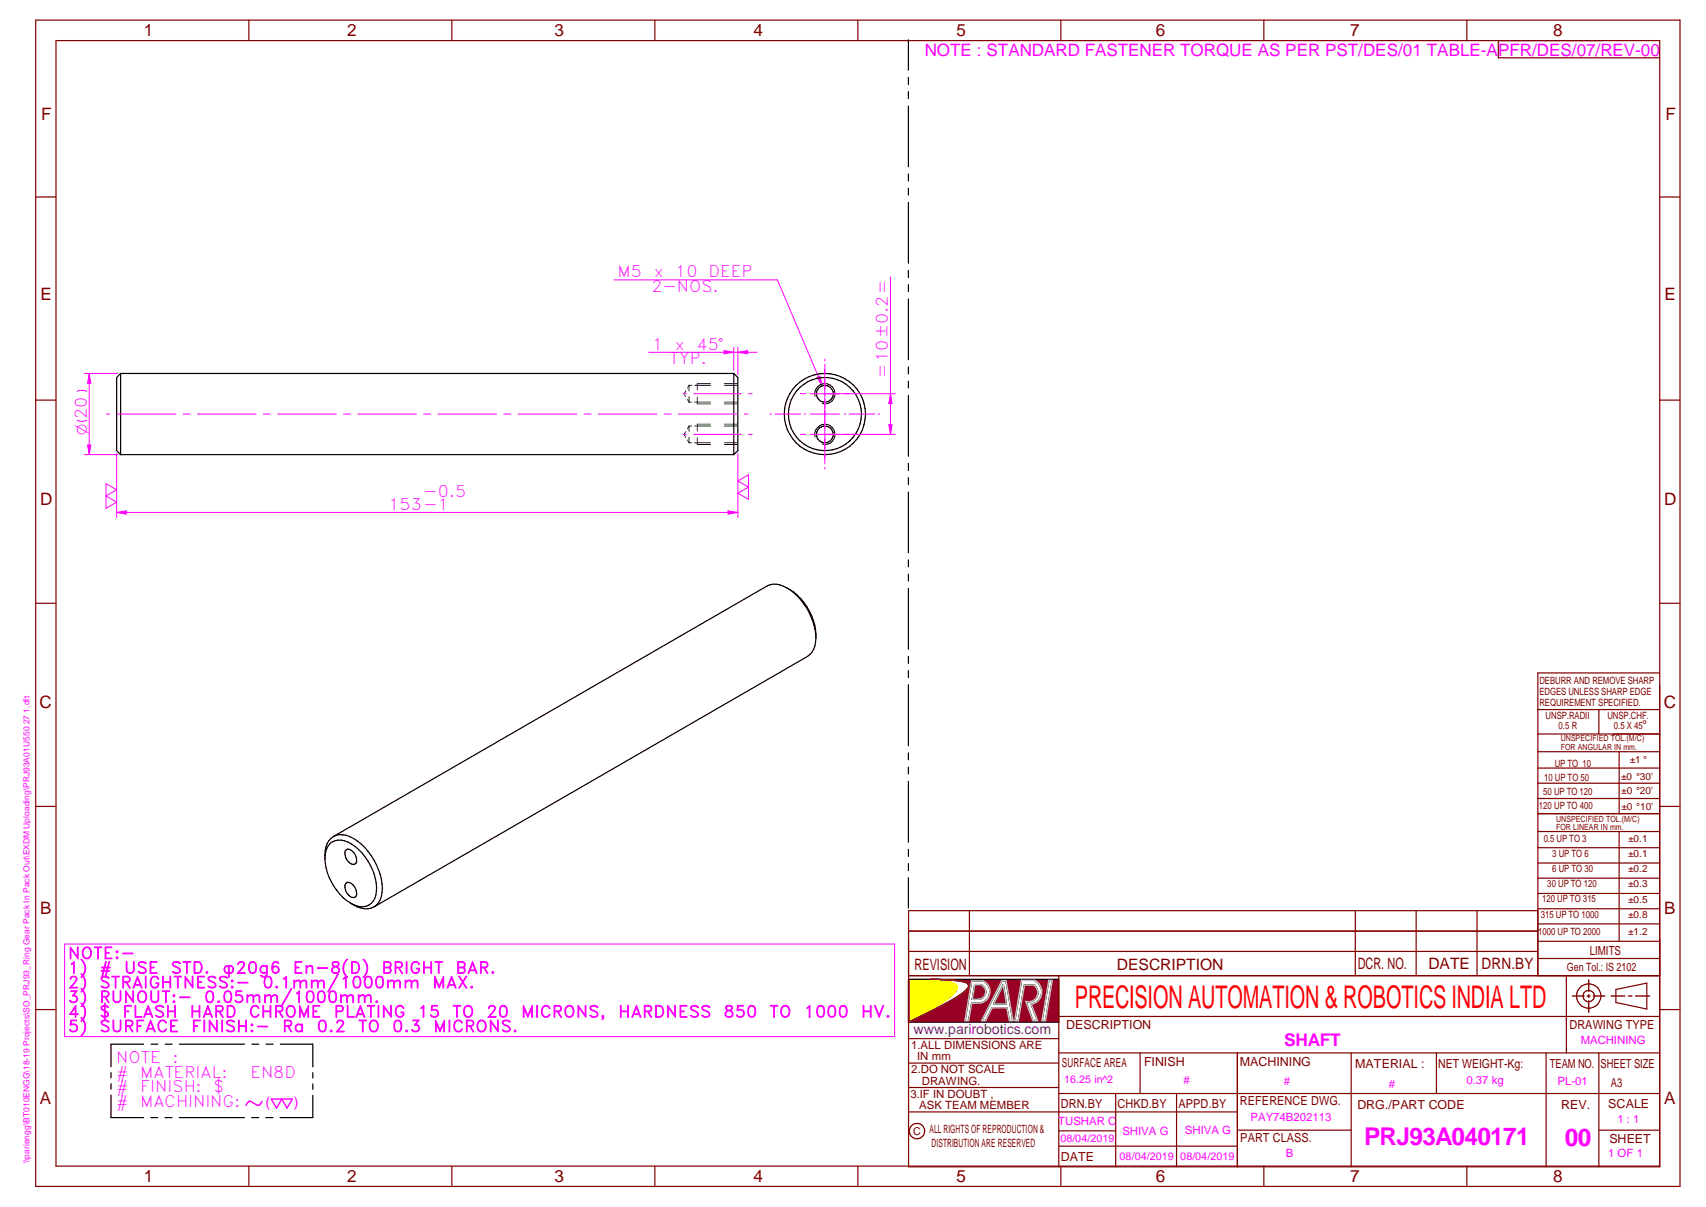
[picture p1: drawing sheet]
<svg xmlns="http://www.w3.org/2000/svg" width="420mm" height="297mm" viewBox="0 0 420 297" stroke-linecap="round" stroke-linejoin="round" font-family="sans-serif">
<path d="M239.3 241.4h2.8a2.91 2.91 0 0 1 1.7 2.9 2.91 2.91 0 0 1-2.2 2.5l-2.3 .1-.7 4.3h-1zM246.7 241.3h1.1l1.7 9.9h-.9l-.6-3.2h-3.7l-1.5 3.2h-1zM251.6 241.3h3.2a3.2 3.2 0 0 1 1.7 3.2 3.2 3.2 0 0 1-2.5 2.7l1.6 4h-1.2l-1.8-4.8a2.25 2.25 0 0 0 2.8-1.1 2.25 2.25 0 0 0-.8-2.9h-2.3l-1.5 8.8h-.9zM258.3 241.3h.9l-1.7 9.9h-.9z" fill="none" stroke="#991b1e" stroke-width=".34"/>
<path d="M240.1 242.3h1.4a1.85 1.85 0 0 1 1.2 2 1.85 1.85 0 0 1-1.7 1.6h-1.5z" fill-rule="evenodd" fill="#990026"/>
<path d="M240.1 242.3h1.4a1.85 1.85 0 0 1 1.2 2 1.85 1.85 0 0 1-1.7 1.6h-1.5z" fill="none" stroke="#991b1e" stroke-width=".34"/>
<path d="M247.1 242.4l.8 4.7h-3.2z" fill="#990026"/>
<path d="M247.1 242.4l.8 4.7h-3.2z" fill="none" stroke="#991b1e" stroke-width=".34"/>
<path d="M238.4 242.1l-.2-.1a28.1 28.1 0 0 0-8.9-1l5.2 .9a1.32 1.32 0 0 1 1.2 1 1.32 1.32 0 0 1-.6 1.4l-3.3 2.5-8 4.7 5.6-2.7 5.3-2.8a10.3 10.3 0 0 0 3.9-3.3l-.2-.6M239.3 241.4h2.8a2.91 2.91 0 0 1 1.7 2.9 2.91 2.91 0 0 1-2.2 2.5l-2.3 .1-.7 4.3h-1zM240.1 242.3h1.4a1.85 1.85 0 0 1 1.2 2 1.85 1.85 0 0 1-1.7 1.6h-1.5zM246.7 241.3h1.1l1.7 9.9h-.9l-.6-3.2h-3.7l-1.5 3.2h-1zM247.1 242.4l.8 4.7h-3.2zM251.6 241.3h3.2a3.2 3.2 0 0 1 1.7 3.2 3.2 3.2 0 0 1-2.5 2.7l1.6 4h-1.2l-1.8-4.8a2.25 2.25 0 0 0 2.8-1.1 2.25 2.25 0 0 0-.8-2.9h-2.3l-1.5 8.8h-.9zM258.3 241.3h.9l-1.7 9.9h-.9z" fill="none" stroke="#000" stroke-width=".34"/>
<circle cx="238.4" cy="242.1" r=".17" fill="#000"/>
<path d="M240.1 242.3h1.4a1.85 1.85 0 0 1 1.2 2 1.85 1.85 0 0 1-1.7 1.6h-1.5zM247.1 242.4l.8 4.7h-3.2z" fill="none" stroke="#c0c0c0" stroke-width=".34"/>
<path d="M223.8 241h5.5l4.1 .6a2.41 2.41 0 0 1 2.3 1.4v.1a7.3 7.3 0 0 1-3.4 3.4l-8.5 5z" fill-rule="evenodd" fill="#ff0"/>
<path d="M223.8 241h5.5l5.2 .9a1.23 1.23 0 0 1 1.1 1.6l-1.3 1.5-2.5 1.8-8 4.7z" fill="none" stroke="#f1eb1f" stroke-width=".34"/>
<path d="M229.3 241l3.6 .5 2 .5a1.06 1.06 0 0 1 .8 .8 1.06 1.06 0 0 1-.3 1l-.9 1.1-3.5 2.5-7.2 4.1" fill="none" stroke="#ff0" stroke-width=".34"/>
<path d="M223.8 241v10.5" fill="none" stroke="#000" stroke-width=".34"/>
<path d="M223.8 241v10.5" fill="none" stroke="#000" stroke-width=".3"/>
<path d="M229.3 241l7.2 .4 1.7 .5 .3 .3 .1 .5-1.1 1.4-2.4 1.6-5.6 3.1-5.7 2.7h37v-10.5zM239.3 241.4h2.8a2.91 2.91 0 0 1 1.7 2.9 2.91 2.91 0 0 1-2.2 2.5l-2.3 .1-.7 4.3h-1zM251.6 241.3h3.2a3.2 3.2 0 0 1 1.7 3.2 3.2 3.2 0 0 1-2.5 2.7l1.6 4h-1.2l-1.8-4.8a2.25 2.25 0 0 0 2.8-1.1 2.25 2.25 0 0 0-.8-2.9h-2.3l-1.5 8.8h-.9zM258.3 241.3h.9l-1.7 9.9h-.9zM246.7 241.3h1.1l1.7 9.9h-.9l-.6-3.2h-3.7l-1.5 3.2h-1z" fill-rule="evenodd" fill="#990026"/>
<path d="M223.8 241h37v10.5h-37" fill="none" stroke="#000" stroke-width=".3"/>
<path d="M229.3 241h1a24.8 24.8 0 0 1 7.9 1l.2 .1" fill="none" stroke="#991b1e" stroke-width=".34"/>
<circle cx="238.4" cy="242.1" r=".17" fill="#991b1e"/>
<path d="M223.8 251.5l6.1-2.9 6.1-3.4-4.9 2.7zM229.3 241l2.9 .1a15.2 15.2 0 0 1 6.1 .9l.3 .4M236.8 244.6l-.8 .6M237.5 244.1l-.7 .5M238.1 243.5l-.6 .6M238.5 242.1l.1 .4M238.6 242.4l-.4 1M238.6 242.7l-.3 .6-.8 .8" fill="none" stroke="#991b1e" stroke-width=".34"/>
<path d="M239.3 241.4h2.8a2.91 2.91 0 0 1 1.7 2.9 2.91 2.91 0 0 1-2.2 2.5l-2.3 .1-.7 4.3h-1zM246.7 241.3h1.1l1.7 9.9h-.9l-.6-3.2h-3.7l-1.5 3.2h-1zM251.6 241.3h3.2a3.2 3.2 0 0 1 1.7 3.2 3.2 3.2 0 0 1-2.5 2.7l1.6 4h-1.2l-1.8-4.8a2.25 2.25 0 0 0 2.8-1.1 2.25 2.25 0 0 0-.8-2.9h-2.3l-1.5 8.8h-.9zM258.3 241.3h.9l-1.7 9.9h-.9z" fill="none" stroke="#c0c0c0" stroke-width=".34"/>
<g fill="none" stroke="#800000" stroke-width=".3">
<path d="M8.8 5h405v287h-405zM61.3 5v5M111.3 5v5M161.3 5v5M211.3 5v5M261.3 5v5M311.3 5v5M361.3 5v5M369 10v4.2h39.8M8.8 48.5h5M408.8 48.5h5M8.8 98.5h5"/>
<path d="M408.8 98.5h5M8.8 148.5h5M408.8 148.5h5M378.7 174.6h30.1M393.8 174.6v6M408.8 165.6h-30.1v74.5M8.8 198.5h5M378.7 185h30.1M378.7 189h30.1M378.7 192.7h30.1M378.7 196.5h30.1M378.7 180.6h30.1"/>
<path d="M398.8 185v15.2M408.8 198.5h5M378.7 200.2h30.1M378.7 204.6h30.1M378.7 208.6h30.1M378.7 212.4h30.1M378.7 216.1h30.1M378.7 219.9h30.1M398.8 204.6v27M223.8 229.2h154.9M223.8 234.1h154.9M238.7 224.1v16"/>
<path d="M333.8 224.1v16M348.8 224.1v16M363.8 224.1v16M378.7 224.1h-154.9v63h185v-277.1h-395v277h395M378.7 223.6h30.1M378.7 227.4h30.1M378.7 231.6h30.1M378.7 235.9h30.1M8.8 248.5h5M223.8 255.6h37M223.8 240.1h185M260.8 240.1v47"/>
<path d="M260.8 250.1h148M260.8 259.1h148M280.8 259.1v10M304.7 259.1v28M332.8 259.1v28M353.8 259.1v10M380.8 259.1v28M385.8 240.1v19M393.8 259.1v28M398 243.5l7.6-1.6v6.4l-7.6-1.6zM408.8 248.5h5M223.8 273.6h80.9"/>
<path d="M223.8 267.6h37M223.8 261.6h37M260.8 278.3h14M260.8 269.1h148M274.8 269.1v18M289.8 269.1v18M304.7 278.1h28.1M393.8 278.1h15M61.3 287v5M111.3 287v5M161.3 287v5M211.3 287v5"/>
<path d="M260.8 282.1h43.9M261.3 287v5M311.3 287v5M361.3 287v5"/>
<circle cx="391.3" cy="245.1" r="2.99"/>
<circle cx="391.3" cy="245.1" r="1.39"/>
<circle cx="225.8" cy="278.3" r="1.9"/>
</g>
<path d="M387.3 245.1h2.8M390.9 245.1h.7M391.3 241.1v2.9M391.3 244.8v.7M391.3 246.3v2.8M392.4 245.1h2.9M396.8 245.1h3.4M401.1 245.1h.8M402.8 245.1h3.5" fill="none" stroke="#800000" stroke-width=".34"/>
<g fill="none" stroke="#000" stroke-width=".3">
<path d="M223.7 9.8v7.5M223.7 19v1.8M223.7 22.6v1.7M223.7 26.1v14.9M223.7 42.8v1.7M223.7 46.3v1.7M223.7 49.8v15M223.7 66.5v1.8M223.7 70.1v1.7M223.7 73.6v14.9M29.7 91.9v20M29.7 91.9l-1 1v18l1 1"/>
<path d="M29.7 91.9h151M180.7 91.9l1 1v18l-1 1M180.7 91.9v20M223.7 90.3v1.7M223.7 93.8v1.7M223.7 97.3v15M29.7 111.9h151M223.7 114v1.8M223.7 117.6v1.7M223.7 121.1v14.9M223.7 137.8v1.7M223.7 141.3v1.7"/>
<path d="M223.7 144.8v15M223.7 161.5v1.7M223.7 165.1v1.7M223.7 168.5v15M223.7 185.3v1.7M223.7 188.8v1.7M223.7 192.3v15M223.7 209v1.7M223.7 212.6v1.6M223.7 216v7.5M35.4 257h-8.1v5.5M37.2 257h1.7"/>
<path d="M40.7 257h1.7M44.2 257h16M62 257h1.7M65.5 257h1.8M69 257h8v5.6M27.3 269.5v5.5h8M27.3 263.9v1.4M27.3 266.7v1.4M37.2 275h1.7M40.6 275h1.8M44.1 275h16.1M62 275h1.7"/>
<path d="M65.5 275h1.7M77 269.5v5.5h-8M77 264v1.3M77 266.7v1.4"/>
</g>
<g fill="none" stroke="#f0f" stroke-width=".25">
<path d="M168.2 96.9h.9M170.8 96.9h11.8M184.4 96.9h.8M26.2 101.9h.8M28.7 111.6v15.7M28.9 101.9h14.4M45.1 101.9h1.7M48.6 101.9h14.5M64.8 101.9h1.7M68.4 101.9h14.4M84.6 101.9h1.7M88.1 101.9h14.5"/>
<path d="M104.3 101.9h1.7M107.9 101.9h14.4M124.1 101.9h1.7M127.6 101.9h14.5M143.8 101.9h1.8M147.4 101.9h14.4M163.6 101.9h1.7M167.1 101.9h14.5M168.2 106.9h.9M170.8 106.9h11.8M181.7 111.6v15.7M183.3 101.9h.9"/>
<path d="M184.4 106.9h.8M28.7 126.1l2.4-.4v.8zM15.9 232.3h204.4v22.8h-204.4z"/>
</g>
<g fill="none" stroke="#008000" stroke-width=".25">
<path d="M168.9 96.2l-.4 .7 .4 .7M169.3 98.3l.4 .7M169.7 94.8v1.4M169.7 97.6v1.4M169.7 99h.6M169.7 94.8h.7M169.7 94.8l-.4 .7M171.1 99h3.9M171.1 94.8h3.9M171.7 97.7v1.7h3.3M175 94.4h-3.3v1.6M178.4 99h3.3"/>
<path d="M178.4 99.4h3.3M178.4 94.4h3.3M178.4 94.8h3.3M168.9 106.2l-.4 .7 .4 .7M169.3 108.3l.4 .7M169.7 104.9v1.3M169.7 107.6v1.4M169.7 109h.6M169.7 104.9h.7M169.7 104.9l-.4 .6M171.1 109h3.9M171.1 104.9h3.9"/>
<path d="M171.7 107.7v1.7h3.3M175 104.4h-3.3v1.6M178.4 109h3.3M178.4 109.4h3.3M178.4 104.4h3.3M178.4 104.9h3.3"/>
</g>
<path d="M28.7 126.1l2.4-.4v.8z" fill="#f0f"/>
<path d="M179.3 125.7l2.4 .4-2.4 .4z" fill="none" stroke="#f0f" stroke-width=".25"/>
<path d="M179.3 125.7l2.4 .4-2.4 .4z" fill="#f0f"/>
<path d="M19 96.3a2.89 2.89 0 0 1 2.4 0M20.8 91.9h8.2M22 91.9l.4 2.4h-.8zM19 103.4a2.52 2.52 0 0 0 2.4 0M20.8 111.9h8.2M28.7 126.1h153" fill="none" stroke="#f0f" stroke-width=".25"/>
<path d="M22 91.9l.4 2.4h-.8z" fill="#f0f"/>
<path d="M21.6 109.5h.8l-.4 2.4z" fill="none" stroke="#f0f" stroke-width=".25"/>
<path d="M21.6 109.5h.8l-.4 2.4z" fill="#f0f"/>
<path d="M22 91.9v20M180.7 85.5v5.7M181.7 85.5v6.7M181.7 86.7l2.4-.4v.8z" fill="none" stroke="#f0f" stroke-width=".25"/>
<path d="M181.7 86.7l2.4-.4v.8z" fill="#f0f"/>
<path d="M178.3 86.3l2.4 .4-2.4 .4z" fill="none" stroke="#f0f" stroke-width=".25"/>
<path d="M178.3 86.3l2.4 .4-2.4 .4z" fill="#f0f"/>
<path d="M191.5 68.9l11 26.1M159.8 86.7h26.7M26.1 119l2.6 1.5-2.6 1.5 2.6 1.6-2.6 1.5zM181.7 118.4l2.7-1.6v6.1l-2.7-1.5 2.7-1.5z" fill="none" stroke="#f0f" stroke-width=".25"/>
<path d="M201.2 92.9l.8-.3 .5 2.4z" fill="#f0f"/>
<path d="M151.2 68.9h40.3M201.2 92.9l.8-.3 .5 2.4zM199.5 106.9h7.2M203.1 103.3v7.2" fill="none" stroke="#f0f" stroke-width=".25"/>
<path d="M64.5 271l-.2 .5a.75 .75 0 0 1-1.1 .4l-1.2-.8a.59 .59 0 0 0-.9 .2l-.5 .7M66.8 270.5h5.2l-1.3 2.2-1.3-2.2-1.3 2.2z" fill="none" stroke="#f0f" stroke-width=".34"/>
<g fill="none" stroke="#000" stroke-width=".3">
<circle cx="203.1" cy="96.9" r="2.08"/>
<circle cx="203.1" cy="106.9" r="2.08"/>
<circle cx="203.2" cy="101.9" r="9"/>
<circle cx="203.2" cy="101.9" r="10"/>
</g>
<path d="M200.7 97.5a2.5 2.5 0 0 1 2.2-3.1 2.5 2.5 0 0 1 2.7 2.7 2.5 2.5 0 0 1-3.1 2.2M200.7 107.6a2.49 2.49 0 0 1 2.2-3.2 2.49 2.49 0 0 1 2.7 2.7 2.49 2.49 0 0 1-3.1 2.2" fill="none" stroke="#000" stroke-width=".25"/>
<path d="M208.1 106.9h.8" fill="none" stroke="#f0f" stroke-width=".25"/>
<path d="M203.1 101.1v.8" fill="none" stroke="#f0f" stroke-width=".25"/>
<path d="M197.3 106.9h.9" fill="none" stroke="#f0f" stroke-width=".25"/>
<path d="M203.1 111.9v.8" fill="none" stroke="#f0f" stroke-width=".25"/>
<g fill="none" stroke="#f0f" stroke-width=".25">
<path d="M199.5 96.9h7.2M203.1 88.4v.4M203.1 89.6v15.9M189.6 101.9h.5M190.9 101.9h6.3M198 101.9h.4M199.5 101.9h7.2M203.1 106.7v.4M203.1 107.9v6.3M203.1 115v.4M208 101.9h.3M209.2 101.9h6.2"/>
<path d="M216.3 101.9h.4"/>
</g>
<path d="M208.1 96.9h.8" fill="none" stroke="#f0f" stroke-width=".25"/>
<path d="M203.1 90.9v.1M203.1 91.1v.8" fill="none" stroke="#f0f" stroke-width=".25"/>
<path d="M197.3 96.9h.9" fill="none" stroke="#f0f" stroke-width=".25"/>
<path d="M203.1 101.9v.8" fill="none" stroke="#f0f" stroke-width=".25"/>
<path d="M193.9 144.7a15.5 15.5 0 0 1 7 12.3M193.9 144.7a4.8 4.8 0 0 0-5-.5l-106.8 61.7M193.9 144.7a14 14 0 0 1 7 12.3M200.9 157a5.1 5.1 0 0 1-2 4.5l-106.8 61.7M82.1 205.9a4.9 4.9 0 0 0-2.1 4.5 13.9 13.9 0 0 0 7 12.2 3.7 3.7 0 0 0 5.7-3.3 13.3 13.3 0 0 0-7.8-12.4 3.6 3.6 0 0 0-4.9 3.6M82.1 205.9a5.4 5.4 0 0 1 5.9 1.1 15.4 15.4 0 0 1 6.1 12.6 4.5 4.5 0 0 1-2 3.6M85.1 217.5a1.41 1.41 0 0 1 2.2 .7l.3 .5a1.84 1.84 0 0 1-.2 2.1 2.1 2.1 0 0 1-2.4-2v-1zM85.1 209.3a.86 .86 0 0 1 1.4 0 2.73 2.73 0 0 1 1.2 3.1 1.11 1.11 0 0 1-1.8-.3 2.67 2.67 0 0 1-.8-2.8zM86.4 222.3a5.7 5.7 0 0 0 5.7 .9" fill="none" stroke="#000" stroke-width=".3"/>
<path d="M203.9 96.9h16.6M219.3 96.9l.4 2.4h-.8zM203.9 106.9h16.6" fill="none" stroke="#f0f" stroke-width=".25"/>
<path d="M219.3 96.9l.4 2.4h-.8z" fill="#f0f"/>
<path d="M218.9 104.5h.8l-.4 2.4z" fill="none" stroke="#f0f" stroke-width=".25"/>
<path d="M218.9 104.5h.8l-.4 2.4z" fill="#f0f"/>
<path d="M219.3 68.2v38.7" fill="none" stroke="#f0f" stroke-width=".25"/>
<text font-size="7.7" fill="#f00" x="264.7" y="248.1">PRECISION AUTOMATION &amp; ROBOTICS INDIA LTD</text>
<g font-size="6" fill="#f0f">
<text x="335.9" y="281.7">PRJ93A040171</text>
<text x="385.4" y="282.1">00</text>
</g>
<text font-size="4.3" fill="#f0f" x="316.3" y="257.4">SHAFT</text>
<g font-size="4.2" fill="#800000">
<text x="35.4" y="9">1</text>
<text x="85.5" y="8.9">2</text>
<text x="136.6" y="9">3</text>
<text x="185.6" y="9">4</text>
<text x="235.6" y="9">5</text>
<text x="284.6" y="8.8">6</text>
<text x="332.6" y="9">7</text>
<text x="382.6" y="9">8</text>
<text x="10.1" y="29.6">F</text>
<text x="410.2" y="29.6">F</text>
<text x="9.9" y="73.9">E</text>
<text x="409.9" y="73.9">E</text>
<text x="9.9" y="124.2">D</text>
<text x="409.9" y="124.2">D</text>
<text x="9.7" y="174.3">C</text>
<text x="409.7" y="174.3">C</text>
<text x="9.9" y="225">B</text>
<text x="409.8" y="225">B</text>
<text x="9.8" y="271.7">A</text>
<text x="409.8" y="271.7">A</text>
<text x="35.4" y="291">1</text>
<text x="85.5" y="290.9">2</text>
<text x="136.6" y="291">3</text>
<text x="185.6" y="291">4</text>
<text x="235.6" y="291">5</text>
<text x="284.6" y="290.8">6</text>
<text x="332.6" y="291">7</text>
<text x="382.6" y="291">8</text>
</g>
<g font-size="4.2" fill="#f0f">
<text x="227.7" y="13.8">NOTE : STANDARD FASTENER TORQUE AS PER PST/DES/01 TABLE-A</text>
<text x="369" y="13.7">PFR/DES/07/REV-00</text>
</g>
<g font-size="3.9" fill="#f0f">
<text x="152.1" y="68.3">M5</text>
<text x="160.4" y="71.9">2-NOS.</text>
<text x="161" y="68.3">x</text>
<text x="166.3" y="68.3">10 DEEP</text>
<text x="160.6" y="86.1">1</text>
<text x="164.9" y="89.7">TYP.</text>
<text x="166.2" y="86.1">x</text>
<text x="171.5" y="86.1">45°</text>
<text x="218.7" y="93" transform="rotate(-90 218.7 93)">=10±0.2=</text>
<text x="95.7" y="125.5">153-1</text>
<text x="104.3" y="122.4">-0.5</text>
<text x="16.8" y="236">NOTE:-</text>
<text x="16.8" y="239.6">1)</text>
<text x="24.5" y="239.6">#</text>
<text x="30.6" y="239.6">USE</text>
<text x="42.1" y="239.6">STD.</text>
<text x="54.8" y="239.6">ф20g6</text>
<text x="72.1" y="239.6">En-8(D)</text>
<text x="94" y="239.6">BRIGHT</text>
<text x="112.2" y="239.6">BAR.</text>
<text x="16.8" y="243.2">2)</text>
<text x="24.5" y="243.2">STRAIGHTNESS:-</text>
<text x="64.6" y="243.2">0.1mm/1000mm</text>
<text x="106.5" y="243.2">MAX.</text>
<text x="16.8" y="246.8">3)</text>
<text x="16.8" y="250.4">4)</text>
<text x="24.5" y="246.8">RUNOUT:-</text>
<text x="24.5" y="250.4">$</text>
<text x="30.2" y="250.4">FLASH</text>
<text x="46.7" y="250.4">HARD</text>
<text x="50.3" y="246.8">0.05mm/1000mm.</text>
<text x="61.3" y="250.4">CHROME</text>
<text x="82.2" y="250.4">PLATING</text>
<text x="102.9" y="250.4">15</text>
<text x="111.4" y="250.4">TO</text>
<text x="119.8" y="250.4">20</text>
<text x="128.3" y="250.4">MICRONS,</text>
<text x="152.3" y="250.4">HARDNESS</text>
<text x="178.2" y="250.4">850</text>
<text x="189.5" y="250.4">TO</text>
<text x="197.9" y="250.4">1000</text>
<text x="212" y="250.4">HV.</text>
<text x="16.8" y="254">5)</text>
<text x="24.5" y="254">SURFACE</text>
<text x="47.1" y="254">FINISH:-</text>
<text x="69.5" y="254">Ra</text>
<text x="78" y="254">0.2</text>
<text x="88.2" y="254">TO</text>
<text x="96.6" y="254">0.3</text>
<text x="106.7" y="254">MICRONS.</text>
<text x="28.6" y="261.6">NOTE</text>
<text x="42.4" y="261.6">:</text>
<text x="28.6" y="265.3">#</text>
<text x="28.6" y="268.9">#</text>
<text x="34.5" y="268.9">FINISH:</text>
<text x="34.5" y="265.3">MATERIAL:</text>
<text x="52.6" y="268.9">$</text>
<text x="61.7" y="265.3">EN8D</text>
<text x="28.6" y="272.5">#</text>
<text x="34.5" y="272.5">MACHINING:</text>
</g>
<g font-size="3.9" fill="#800000">
<text x="225.2" y="238.8">REVISION</text>
<text x="275.1" y="238.8">DESCRIPTION</text>
<text x="334.4" y="238.6">DCR. NO.</text>
<text x="351.8" y="238.6">DATE</text>
<text x="364.9" y="238.5">DRN.BY</text>
</g>
<text font-size="3.7" fill="#f0f" x="21.4" y="107.1" transform="rotate(-90 21.4 107.1)">O 20</text>
<text font-size="3.5" fill="#00f" x="224.9" y="254.5">www.parirobotics.com</text>
<g font-size="3.5" fill="#f0f">
<text x="65.4" y="272.4">(</text>
<text x="72.4" y="272.4">)</text>
</g>
<g font-size="3.1" fill="#800000">
<text x="404.4" y="179.5">°</text>
<text x="391.5" y="235.1">LIMITS</text>
<text x="262.6" y="253.2">DESCRIPTION</text>
<text x="386.5" y="253.2">DRAWING TYPE</text>
<text x="261.5" y="262.5">SURFACE AREA</text>
<text x="281.8" y="262.4">FINISH</text>
<text x="305.4" y="262.4">MACHINING</text>
<text x="333.8" y="262.9">MATERIAL :</text>
<text x="354.2" y="262.9">NET WEIGHT-Kg:</text>
<text x="381.7" y="262.7">TEAM NO.</text>
<text x="394.2" y="262.7">SHEET SIZE</text>
<text x="396.7" y="267.5">A3</text>
<text x="261.3" y="272.8">DRN.BY</text>
<text x="275.2" y="272.7">CHKD.BY</text>
<text x="290.3" y="272.8">APPD.BY</text>
<text x="305.4" y="271.9">REFERENCE DWG.</text>
<text x="334.3" y="272.9">DRG./PART CODE</text>
<text x="384.5" y="272.8">REV.</text>
<text x="396.1" y="272.7">SCALE</text>
<text x="305.5" y="281">PART CLASS.</text>
<text x="396.4" y="281.2">SHEET</text>
<text x="261.3" y="285.8">DATE</text>
</g>
<g font-size="2.8" fill="#800000">
<text x="385.9" y="238.9">Gen Tol.: IS 2102</text>
<text x="224.4" y="258.1">1.ALL DIMENSIONS ARE</text>
<text x="225.9" y="260.9">IN mm</text>
<text x="224.4" y="264.2">2.DO NOT SCALE</text>
<text x="227.1" y="267">DRAWING.</text>
<text x="224.2" y="270.2">3.IF IN DOUBT ,</text>
<text x="226.4" y="273">ASK TEAM MEMBER</text>
<text x="228.9" y="278.8">ALL RIGHTS OF REPRODUCTION &amp;</text>
<text x="229.4" y="282.3">DISTRIBUTION ARE RESERVED</text>
</g>
<g font-size="2.8" fill="#f0f">
<text x="389.3" y="257">MACHINING</text>
<text x="291.5" y="266.7">#</text>
<text x="316.2" y="267">#</text>
<text x="342.1" y="267.6">#</text>
<text x="361.1" y="266.9">0.37 kg</text>
<text x="383.6" y="267">PL-01</text>
<text x="308" y="275.8">PAY74B202113</text>
<text x="260.6" y="276.8">TUSHAR C</text>
<text x="276.4" y="279.2">SHIVA G</text>
<text x="291.8" y="279.1">SHIVA G</text>
<text x="398.3" y="276.4">1 : 1</text>
<text x="316.7" y="284.7">B</text>
<text x="396.1" y="284.8">1 OF 1</text>
</g>
<g font-size="2.7" fill="#f0f">
<text x="262.1" y="266.5">16.25 in^2</text>
<text x="261.1" y="281">08/04/2019</text>
<text x="275.7" y="285.5">08/04/2019</text>
<text x="290.7" y="285.5">08/04/2019</text>
</g>
<text font-size="2.7" fill="#800000" x="224.9" y="279.4">C</text>
<g font-size="2.5" fill="#800000">
<text x="379.1" y="168.2">DEBURR AND REMOVE SHARP</text>
<text x="379.1" y="171">EDGES UNLESS SHARP EDGE</text>
<text x="379.1" y="173.7">REQUIREMENT SPECIFIED.</text>
<text x="380.7" y="177">UNSP.RADII</text>
<text x="383.9" y="179.5">0.5 R</text>
<text x="395.9" y="177">UNSP.CHF.</text>
<text x="397.5" y="179.4">0.5 X 45</text>
<text x="382.9" y="188.7">UP TO 10</text>
<text x="401.4" y="187.9">±1 °</text>
<text x="380.1" y="195.6">50 UP TO 120</text>
<text x="380.3" y="192.2">10 UP TO 50</text>
<text x="399.3" y="192.1">±0 °30'</text>
<text x="399.3" y="195.4">±0 °20'</text>
<text x="379" y="199.1">120 UP TO 400</text>
<text x="399.3" y="199.3">±0 °10'</text>
<text x="380.2" y="207.1">0.5 UP TO 3</text>
<text x="401" y="207.2">±0.1</text>
<text x="382.3" y="210.9">3 UP TO 6</text>
<text x="382.3" y="214.6">6 UP TO 30</text>
<text x="401" y="210.9">±0.1</text>
<text x="401" y="214.7">±0.2</text>
<text x="381.1" y="218.4">30 UP TO 120</text>
<text x="401" y="218.4">±0.3</text>
<text x="379.5" y="225.8">315 UP TO 1000</text>
<text x="379.8" y="222.1">120 UP TO 315</text>
<text x="401" y="222.2">±0.5</text>
<text x="401" y="225.9">±0.8</text>
<text x="378.8" y="230.1">1000 UP TO 2000</text>
<text x="401" y="230.2">±1.2</text>
</g>
<g font-size="2.1" fill="#f0f">
<text x="7.2" y="175.3" transform="rotate(-90 7.2 175.3)">1.dft</text>
<text x="7.2" y="286.3" transform="rotate(-90 7.2 286.3)">\\pariengg\BT010ENGG\18-19 Projects\SO_PRJ93_Ring Gear Pack In Pack Out\EXDM Uploading\PRJ93A01U550 27</text>
</g>
<g font-size="2.1" fill="#800000">
<text x="384.4" y="182.5">UNSPECIFIED TOL.(M/C)</text>
<text x="384.4" y="184.5">FOR ANGULAR IN mm.</text>
<text x="383.2" y="202.2">UNSPECIFIED TOL.(M/C)</text>
<text x="383.2" y="204.3">FOR LINEAR IN mm.</text>
</g>
</svg>
